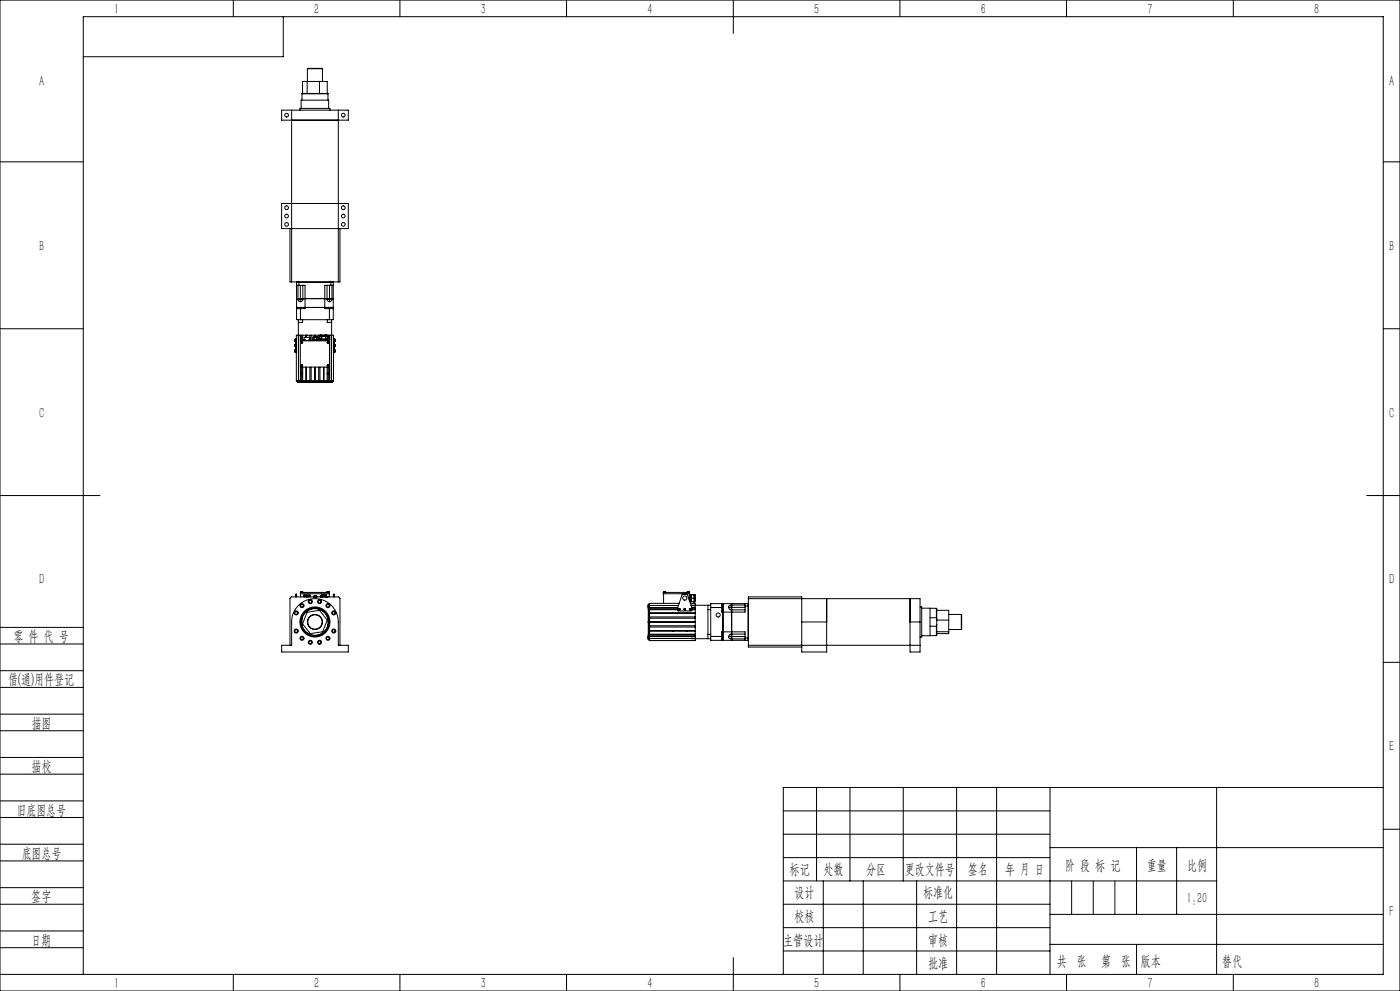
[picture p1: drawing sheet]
<svg xmlns="http://www.w3.org/2000/svg" width="420mm" height="297mm" viewBox="0 0 420 297" stroke-linecap="round" stroke-linejoin="round" font-family="sans-serif">
<g fill="none" stroke="#000" stroke-width=".3">
<path d="M0 0h420v297h-420zM70 0v5M85 5v12h-60M120 0v5M170 0v5M220 0v10M270 0v5M320 0v5M370 0v5M87.5 36h14M87.5 33h14M87.5 33v51.5"/>
<path d="M87.5 33h-3v3h3M90 33v-.5h9v.5M90.3 32.5v-2.5h8.3v2.5M90.6 28.1h7.8M90.6 30v-2h7.8v2M90.8 28v-3.6h7.4v3.6M92.1 24.4v3.6M92.2 20.6h4.5M92.2 20.6v3.8M95.8 24.4v3.6M96.7 20.6v3.8M101.5 33h3v3h-3"/>
<path d="M101.5 33v51.5M0 48.5h25M415 48.5h5M87 68.5h15M87 68.5v16h.5M87.5 61h14M87.5 61h-3v7.5h2.5M101.5 61h3v7.5h-2.5M102 68.5v16h-.5M0 98.5h25M87.5 84.5h14M89 89.5h11"/>
<path d="M89 84.6h.7M89 85.5h.7M89 92.1h11M89 84.6v11.2h1.1M89 92.5h1.1M89 84.5v.1M89.4 89.6l.2 .6 .5 .2M89.4 85.5v4.1M89.4 89.6h.7M89.5 95.8v5.8l.1-1.1h6.5M89.7 84.6h10.3M89.7 85.5h1.8v7h-1.4"/>
<path d="M89.7 84.6v.9M89.7 84.5v.1M90.1 89.6v.8M90.1 89.6h.7M90.1 85.5v4.1M90.1 92.5v3.3M90.1 95.8h8.7M90.8 95.8v.8h-1.3M90.8 89.6l-.1 .5-.6 .3M90.8 85.5v4.1M98.1 89.6l.1 .5 .6 .3M98.1 89.6h.7"/>
<path d="M98.1 85.5v4.1M98.2 95.8v.8h1.3M98.8 92.5h1.2M98.8 92.5v3.3M98.8 89.6v.8M98.8 85.5v4.1M98.8 89.6h.8M99.3 85.5h.7M99.3 84.5v1M99.3 85.5h-1.9v7h1.4M99.5 95.8l-.1 18.4M99.6 89.6l-.3 .7-.5 .1"/>
<path d="M99.6 85.5v4.1M99.9 84.5l.1 .1M100 84.6v11.2h-1.2M415 98.5h5M88.4 103.8h.1M88.3 103.4h.1M88.3 103.4v.4M88.4 104.9v.5M88.4 101.7v.5M88.4 103.3v.5M88.4 104.9h.3M88.4 105.4h.3"/>
<path d="M88.4 103.8h.3M88.4 103.3h.3M88.4 101.7h.3M88.4 102.2h.3M88.6 105.2h.1M88.6 105.2l.1 .1M88.6 104.9v.5M88.6 103.5v.1M88.6 101.7v.5M88.6 103.3v.5M88.7 101.9v.1M88.7 104.1v.3"/>
<path d="M88.7 102.8v.2M88.7 103v1.1M88.7 104.4v1.3h.2v8.5h11.1v-9.8M88.7 104.1h.3M88.7 104.4h.3M88.7 103h.3M88.7 102.8h.3M89 104.1v.3M89 102.8v.2M89 101.5v1.3M89 103v1.1M89 104.4v1.3"/>
<path d="M89 114.3h.1M89 114.3h10.9M89 114.2v.1M89.3 114.5h.1M89.3 114.5h.5M89.3 114.3v.2M89.5 100.5h-.6l-.2 2.3M89.5 101.6v12.6M89.8 114.5h-.4M89.8 114.3v.2M89.9 114.5h.4M90.1 100.5v1.6"/>
<path d="M90.1 110v4.2M90.2 114.2h.1M90.3 114.3h.3M90.3 114.3v.2M90.5 100.5v1.6M90.5 110v4.2M90.5 109.5v.2M90.5 109.5l.2 .1-.2 .1M90.5 102.4v.3M90.5 102.4l.2 .2-.2 .1M90.5 112.1h.3M90.6 109.5v.2"/>
<path d="M90.6 102.4v.3M90.6 114.4l.1 .1M90.6 114.3l-.3 .2M90.6 114.3l.1 .1M90.6 114.4h.1M90.6 114.3v.1M90.7 114.4h.1M90.7 114.4v.1M90.7 114.5h7.6M90.8 114.4l3.4 .1M90.8 114.4h3.4M90.8 100.5v1.6"/>
<path d="M90.8 110v4.2M91.1 102.1h2M91.2 101.9h.3M91.2 101.9v.2M91.2 101.9h.1M91.4 101.9h.1M91.5 101.9v.2M91.8 114.2h.1M91.8 100.5h.1M91.8 100.5v.6M91.8 110v4.2M92.7 101.9h.3z"/>
<path d="M92.7 101.9v.2M92.9 101.1h-1.6v.8M93 100.5l-.1 1.6M93 110v4.2M93.3 100.5v1.6M93.3 110v4.2M93.8 101.1h1.5v.6h-1.5zM93.8 102.1v-.2h1.5v.2M93.9 101.1l.2-.2h1l.2 .2M93.9 101.1h1.4M93.9 101.1h.1M94 101.7v.2"/>
<path d="M94.2 114.3l.2 .2 .4-.2M94.2 114.3h.6M94.2 101.1v.6M94.2 101.9v.2M94.2 114.5h.1M94.2 114.3h.1M94.3 114.3h.1M94.4 100.5v.4M94.4 110v4.2M94.6 100.5v.4M94.6 110v4.2M94.7 114.5h.1"/>
<path d="M94.7 114.3h.1M94.7 114.4h3.6M95 101.1v.6M95 101.9v.2M95.1 101.7v.2M95.3 101.1h.1M95.6 100.5v1.6M95.6 110v4.2M95.9 100.9h.1M95.9 100.8v.8h2.4v-.7M95.9 102.1v-.2h2.4v.2M96 100.5v.2"/>
<path d="M96 101.6v.3M96 110v4.2M96 100.7l-.1 .1M96 100.7h.1M96.1 100.6l.2-.2h1.6l.2 .2M96.1 100.7l-.2 .2M96.1 100.6h2M96.1 100.6v.1M96.1 100.7h.1M96.2 101.6v.3M96.2 100.7l.3 .2M96.2 100.7h.7"/>
<path d="M96.5 100.9h.1M96.5 100.9v.7M96.5 101.9v.2M96.9 100.7l-.4 .2M96.9 100.7h.4M97.1 114.2h.1M97.1 110v4.2M97.3 100.7l.4 .2M97.3 100.7h.6M97.7 100.9h.1M97.7 100.9v.7M97.7 101.9v.2"/>
<path d="M97.9 100.7l-.2 .2M97.9 100.7h.2M98 101.6v.3M98 100.5h1.3l.2 1.1M98.1 100.7l.2 .2M98.1 100.7h.1M98.1 100.6v.1M98.1 100.7l.1 .1M98.1 100.5v.2M98.1 101.6v.3M98.1 110v4.2M98.1 112.1h.4"/>
<path d="M98.2 114.4l-3.5 .1M98.3 100.8v.1M98.3 100.9h.1M98.3 114.4v.1M98.3 109.5l.2 .2zM98.3 102.4l.2 .3zM98.4 114.4h-.1M98.4 114.4h.1M98.4 114.4l.2 .1M98.4 114.4l-.1 .1M98.4 114.3h.2M98.4 114.3v.1"/>
<path d="M98.5 100.5v1.6M98.5 110v4.2M98.6 114.5h.5M98.6 114.3v.2M98.7 114.2h.1M98.8 100.5v13.7M98.8 102.1h-8.7v7.9h8.7M99.1 114.3v.2M99.2 114.5h.5M99.4 114.2h.1M99.5 100.5h.5v2.3M99.7 114.3v.2"/>
<path d="M99.9 114.3h.1M99.9 114.2v.1M100 104.1v.3M100 102.8v.2M100 103v1.1M100 104.1h.3M100 104.4h.3M100 103h.3M100 102.8h.3M100 101.5h.3v1.3M100.3 105.2v.1M100.3 105.2h.1"/>
<path d="M100.3 103.5v.1M100.3 103.6h.1M100.3 104.1v.3M100.3 102.8v.2M100.3 103v1.1M100.3 104.4v1.3h-.3M100.3 104.9h.3M100.3 105.4h.3M100.3 103.8h.3M100.3 103.3h.3M100.3 101.7h.3M100.3 102.2h.3"/>
<path d="M100.3 103.6v.2M100.3 103.3v.3M100.3 105.2v.2M100.3 104.9v.3M100.3 101.9v.1M100.3 101.9v.3M100.3 101.7v.2M100.6 103.3v.5M100.6 104.9v.5M100.6 101.7v.5M0 148.5h30M410 148.5h10"/>
<path d="M88.7 178.3v-.2l.3 .2M88.7 178.3v.6M88.7 178.3h.3M89 178.3v.6M90.1 177.5h8.7v.4h-8.7zM90.2 177.9v1M90.3 177.3h.5M90.3 177.3v.2M90.8 177.3v.2M91.1 178.9l.1-.6h1.8l.1 .6M91.3 178.5v.1M91.3 178.6h.1"/>
<path d="M91.3 178.5h.1M91.3 178.9a.86 .86 0 0 1 1.5 0M91.4 178.5h.1M91.4 178.5v.1M91.4 178.5l-.1 .1M91.5 178.9l.6-.3 .5 .3M91.9 178.9h.1M92.2 178.9h.1M92.2 178.9h-.1M92.7 178.5l.1 .1M92.8 178.5v.1M92.8 178.6h.1"/>
<path d="M92.8 178.5h.1M92.8 178.5h-.1M92.9 178.5h.1M92.9 178.5v.1M94.2 178.6h.8l.1 .3-.5-.3-.5 .3zM94.3 178.9h.5M94.4 178.9h.4M94.7 178.9h.1M96.1 178.9h.1M96.2 178.9a1 1 0 0 1 .9-.6 1 1 0 0 1 .9 .6M96.2 178.6l-.1 .3M96.4 178.9l.6-.4 .7 .4"/>
<path d="M96.5 178.2h.4M96.5 178.2h.1M96.5 178.2l-.3 .4M96.7 178.6v.3M96.9 178.2l-.7 .4M96.9 178.2h.4M97.3 178.2h.4M97.3 178.2l.6 .4M97.5 178.7v.2M97.7 178.2h.1M97.7 178.2l.2 .4M97.8 178.9l-.8-.4-.6 .4"/>
<path d="M97.8 178.9h.1M97.9 178.6l.2 .3M98.1 178.9h.1M98.2 177.3h.1M98.1 177.3h.6M98.1 177.3v.2M98.2 177.3h.5M98.7 177.3v.2M98.8 177.9v1M100 178.3v-.2l.3 .2M100 178.3h.3M100 178.3v.6"/>
<path d="M100.3 178.3v.6M199 177.5h7.9v.4h-7.9zM199.1 177.9v2.9M199.2 177.3h.5M199.2 177.3v.2M199.2 177.3h.1M199.2 177.3h.4M199.6 177.3h.1M199.7 177.3v.2M204.7 178.1l1.5 .1 1.4 3.9-.2 1-4.1-.1v-.9zM206.2 177.3h.5M206.2 177.3v.2"/>
<path d="M206.7 177.3v.2M206.8 178.2h.3v2.1h-.2M206.8 179.3h.3M206.8 177.9v2M207.1 178.4h.3M207.4 178.2h.1M207.4 178.2h.7M207.4 178.2v2.1h.7M207.4 179.3h.7M208.1 179.3l.2 .4M208.1 179.3h.1M208.1 178.2l.2 .4"/>
<path d="M208.1 178.2h.1M208.3 179.9l-.2 .4M208.3 178.9l-.2 .4M208.3 178.9v.8M208.3 179.9v.4M208.3 178.3h.1M208.3 178.6v.3M208.3 179.7v.2M208.4 178.3l.2 .1v1.8l-.2 .1M208.4 178.3v2M224.5 179.4h51.5v7M224.5 179.4v-.5h16v16.5h7.5v-9"/>
<path d="M224.5 179.4v14M248 179.4v7zM273 179.4v7M0 193h25M0 188h25M87 193.4v-14.1l.5-.4h14l.3 .2 .2 14.3M89.4 181.6a7 7 0 0 1 7.7-1.7 7 7 0 0 1 4.4 6.5v7h3v2h-20v-2h3l.1-8.1 .6-2zM90.6 185.5a4 4 0 0 1 3.9-3.1 4 4 0 0 1 3.9 3.1M90.6 187.3a4 4 0 0 0 3.9 3.1 4 4 0 0 0 3.9-3.1M92.1 183.5l3.7-.6 2.4 2.9-1.4 3.5-3.7 .6-2.3-2.9zM194.5 191.1v.5M194.5 191.1h.1"/>
<path d="M194.5 181.2v.5M194.5 182.3l.2 .2M194.5 190.5v.5M194.5 182.3h.1M194.5 181.7v.5M194.5 190.2l.1 .2M194.5 190.5v.6M194.5 181.7v.6M194.5 182.7h.1M194.5 190.2h.1M194.5 191.1h.3M194.5 191.6h.3"/>
<path d="M194.5 181.2h.3M194.5 181.7h.3M194.5 190.5h.3M194.5 182.3h.3M194.5 182.7v7.5M194.5 186.2h.1M194.5 186.5h.1M194.5 186.7h.1M194.5 186.2v.1M194.5 186.5v.2M194.6 186.7v3.4M194.6 182.7v3.5"/>
<path d="M194.6 190.4l-.1 .1M194.6 182.7l.1 3.4M194.6 190.2h.1M194.6 182.7h.1M194.6 182.6v.1M194.6 182.5l-.1 .2M194.6 190.2l.1 .1M194.6 190.2v.2M194.6 182.5v.1M194.6 182.6h.1M194.6 190.4h.1M194.6 182.5h.1"/>
<path d="M194.7 186.7l-.1 3.5M194.7 186.1l-.2 .2 .2 .4M194.7 186.2h.1M194.7 190.4v.1M194.7 186.1v.1M194.7 186.2v.4M194.7 186.6v.1M194.7 186.6l.1 .1M194.7 182.3v.2M194.7 182.5l-.1 .1M194.7 186.6h.1M194.7 186.7h.1"/>
<path d="M194.7 190.3v.1M194.8 186.2h-.1M194.8 180.9h.1M194.8 191.9h.1M194.8 190.6h.1M194.8 180.9v11M194.9 189.1h.1M194.9 181.5h.1M194.9 191.3h.1M194.9 189.1h6.8M194.9 183.7h6.8M194.9 190.7h13.7"/>
<path d="M194.9 190.4h13.7M194.9 191.3h12.5M194.9 187.9h13.7M194.9 190.1h13.7M194.9 186.5h13.7M194.9 187.5h13.7M194.9 186.3h13.7M194.9 185.3h13.7M194.9 184.9h13.7M194.9 182.7h8.4M194.9 182.4h8.4M194.9 181.5h8.6"/>
<path d="M201.7 189.1h.1M201.7 183.7v.1M201.7 189.1h.3M201.7 183.8h.3M201.7 183.7h.3M201.8 189.1h.1M201.8 183.8h.1M201.8 189h.1M201.8 189l.1 .1M201.8 189v.1M201.8 183.7l.1 .1M201.8 183.7v.1"/>
<path d="M201.9 189h.1M201.9 183.7h.1M201.9 183.7l-.1 .1M201.9 189v.1M201.9 189.1h.1M201.9 183.8h.1M201.9 183.7v.1M201.9 189.1h-.1M202 189.1h.1M202 183.7v.1M202 189.1h3.9M202 183.7h3.9"/>
<path d="M203.3 182.1l-8.4 .1M203.7 180.8h-8.8v11.2h13.7v-.6M203.7 182.5l.2 .2zM205.3 182.7h.2M205.3 182.7l.1-.2 .1 .2M205.4 182.7h.1M205.4 182.7v-.2l.1 .2M205.9 189.1h.1M205.9 183.7v.1M205.9 189.1h.3M205.9 183.8h.3M205.9 183.7h.3"/>
<path d="M206 183.7l.1 .1M206 189.1h.1M206 183.8h.1M206 189h.1M206 183.7v.1M206 189v.1M206.1 183.7h-.1M206.1 183.7h.1M206.1 189l-.1 .1M206.1 189h.1M206.1 189v.1M206.1 183.8h.1"/>
<path d="M206.1 183.7v.1M206.1 189.1h.1M206.1 189.1h-.1M206.2 189.1h.1M206.2 183.7v.1M206.2 189.1h2.4M206.2 183.7h2.4M207 182.5l.1 .2zM207.1 180.2h.3M207.1 180.8h1.5v.6M207.5 182.1h1.1M207.6 182.7h1"/>
<path d="M207.6 182.4h1M208.1 180.3h.1M208.1 180.3h.2M208.3 180.3h.1M208.6 189.1h.1M208.6 183.7v.1M212.4 182.7h.8M212.4 190.1h.8M212.4 181.4v10M213.2 190.7v1.2h11.2M213.2 181.4l-5.8 .1h1.2v9.8l-1.2 .1h5.8M213.2 190.7h3.3"/>
<path d="M213.2 182.1h3.3M213.2 182.1v8.6M216.5 190.7v1.2M216.5 180.9v1.2M216.5 190.7v-1.3h7v1.8M216.9 180.9v11M218.6 182l.3 .6 .5 .2M218.6 190.8l.3 .6 .5 .1M218.6 182h.8M218.6 190.8h.8M219.4 181.3l-.5 .1-.3 .6M219.4 190l-.5 .2-.3 .6"/>
<path d="M219.4 182v.8M219.4 190v.8M219.4 190h4.1M219.4 182.8h4.1M219.4 182h4.1M219.4 190.8h4.1M219.4 181.3h4.1M219.4 191.5h4.1M219.4 181.3v.7M219.4 190.8v.7M219.5 180.9v11M223.5 180.9v.7"/>
<path d="M223.5 191.2v.7M223.5 191.2h.9M223.5 181.6h.9M223.5 181.6v1.8h-7v-1.3M224.4 180.9v.7M224.4 191.2v.7M224.4 180.9h-11.2v1.2M224.4 181.6v9.6M224.4 181.6h.1M224.4 180.9l.1 .1M224.5 193.4v.5h16M224.5 193.4h51.5"/>
<path d="M224.5 191.8l-.1 .1M224.5 191.2h-.1M240.5 186.4h7.5M273 186.4v9h3v-9M273 186.4h3M276 181.9h.5v9h-.5M276.5 182.3h2.5v8.2M279 182.3h1.9M279 185.1h1.9M279 187.7h1.9M280.9 182.3v2.8M280.9 187.7v2.8"/>
<path d="M280.9 182.3l.1 3.2M280.9 190.5h-4.4M280.9 185.1l.1 .4M281 187.3l-.1 3.2M281 189.3h3.6M281 182.9h3.6v7h-3.6M281 185.8h3.6M281 187.3l-.1 .4M281 185.5v1.8M284.6 184.1h3.8M284.6 188.7h3.8M288.4 184.1v4.6"/>
<path d="M415 198.5h5M0 206h25M0 201h25M0 219h25M0 214h25M0 232h25M0 227h25M245 236v28M255 236v28M271 236v28M287 236v56M299 236v56"/>
<path d="M315 236v56M365 236v56M415 236h-180v56M0 245h25M0 240h25M0 258h25M0 253h25M235 243h80M235 250h80M235 257h80M315 254h100M341 254v20"/>
<path d="M353 254v20M415 248.5h5M0 271h25M0 266h25M0 279h25M235 271h80M235 264h130M235 278h80M247 264v28M259 264v28M275 264v28M315 274h100"/>
<path d="M0 284h25M0 292h415v-287h-390v287M70 292v5M120 292v5M170 292v5M220 287v10M235 285h80M270 292v5M315 283h100M320 292v5M370 292v5"/>
<circle cx="86" cy="34.5" r=".55"/>
<circle cx="103" cy="34.5" r=".55"/>
<circle cx="86" cy="62.2" r=".55"/>
<circle cx="86" cy="64.7" r=".55"/>
<circle cx="86" cy="67.3" r=".55"/>
<circle cx="103" cy="62.2" r=".55"/>
<circle cx="103" cy="64.7" r=".55"/>
<circle cx="103" cy="67.3" r=".55"/>
<circle cx="90.6" cy="102.6" r=".24"/>
<circle cx="90.6" cy="109.6" r=".21"/>
<circle cx="90.6" cy="102.6" r=".21"/>
<circle cx="90.6" cy="109.6" r=".25"/>
<circle cx="90.7" cy="111.8" r=".12"/>
<circle cx="98.3" cy="111.8" r=".12"/>
<circle cx="98.4" cy="109.6" r=".12"/>
<circle cx="98.4" cy="102.6" r=".25"/>
<circle cx="98.4" cy="109.6" r=".26"/>
<circle cx="98.4" cy="109.6" r=".22"/>
<circle cx="98.4" cy="102.6" r=".22"/>
<circle cx="98.4" cy="102.6" r=".14"/>
<circle cx="91.3" cy="178.5" r=".12"/>
<circle cx="91.3" cy="178.5" r=".15"/>
<circle cx="92.8" cy="178.5" r=".13"/>
<circle cx="92.9" cy="178.5" r=".15"/>
<circle cx="205.4" cy="179.2" r=".64"/>
<circle cx="88.8" cy="189.1" r=".41"/>
<circle cx="88.8" cy="183.7" r=".41"/>
<circle cx="88.9" cy="189.1" r=".61"/>
<circle cx="88.9" cy="183.7" r=".61"/>
<circle cx="90.6" cy="181.5" r=".4"/>
<circle cx="90.6" cy="191.3" r=".4"/>
<circle cx="90.6" cy="181.5" r=".6"/>
<circle cx="90.6" cy="191.3" r=".6"/>
<circle cx="93.1" cy="192.5" r=".4"/>
<circle cx="93.1" cy="180.3" r=".4"/>
<circle cx="93.1" cy="192.5" r=".6"/>
<circle cx="93.1" cy="180.3" r=".6"/>
<circle cx="94.5" cy="186.4" r="2.25"/>
<circle cx="94.5" cy="186.4" r="4.1"/>
<circle cx="94.5" cy="186.4" r="2.16"/>
<circle cx="94.5" cy="186.4" r="4.2"/>
<circle cx="94.5" cy="186.4" r="4.5"/>
<circle cx="95.9" cy="192.5" r=".41"/>
<circle cx="95.9" cy="180.3" r=".41"/>
<circle cx="95.9" cy="192.5" r=".6"/>
<circle cx="95.9" cy="180.3" r=".6"/>
<circle cx="98.4" cy="181.5" r=".41"/>
<circle cx="98.4" cy="191.3" r=".41"/>
<circle cx="98.4" cy="181.5" r=".6"/>
<circle cx="98.4" cy="191.3" r=".6"/>
<circle cx="100.1" cy="189.1" r=".4"/>
<circle cx="100.1" cy="183.7" r=".4"/>
<circle cx="100.1" cy="189.1" r=".61"/>
<circle cx="100.1" cy="183.7" r=".61"/>
<circle cx="201.8" cy="183.7" r=".12"/>
<circle cx="201.8" cy="189.1" r=".12"/>
<circle cx="203.8" cy="182.6" r=".12"/>
<circle cx="203.8" cy="182.6" r=".21"/>
<circle cx="203.8" cy="182.6" r=".24"/>
<circle cx="205.4" cy="182.6" r=".21"/>
<circle cx="205.4" cy="182.6" r=".24"/>
<circle cx="206" cy="189.1" r=".12"/>
<circle cx="206.1" cy="183.8" r=".11"/>
<circle cx="207.1" cy="182.6" r=".13"/>
<circle cx="207.1" cy="182.6" r=".22"/>
<circle cx="207.1" cy="182.6" r=".24"/>
<circle cx="215.5" cy="184.3" r=".61"/>
</g>
<path d="M321.5 264v10M328 264v10M334.5 264v10M341 283v9" fill="none" stroke="#0a0605" stroke-width=".3"/>
<g font-size="4.4">
<text x="34.2" y="4.1">1</text>
<text x="94.2" y="4.1">2</text>
<text x="144.2" y="4.1">3</text>
<text x="194.2" y="4.1">4</text>
<text x="244.2" y="4.1">5</text>
<text x="294.2" y="4.1">6</text>
<text x="344.2" y="4.1">7</text>
<text x="394.2" y="4.1">8</text>
<text x="11.7" y="25.9">A</text>
<text x="416.7" y="25.9">A</text>
<text x="11.7" y="75.1">B</text>
<text x="416.7" y="75.1">B</text>
<text x="11.7" y="125.1">C</text>
<text x="416.7" y="125.1">C</text>
<text x="11.7" y="175.1">D</text>
<text x="416.7" y="175.1">D</text>
<text x="4" y="192">零 件 代 号</text>
<text x="2.5" y="205.1">借(通)用件登记</text>
<text x="9.5" y="218.1">描图</text>
<text x="416.7" y="225.1">E</text>
<text x="9.5" y="231.1">描校</text>
<text x="5" y="244.2">旧底图总号</text>
<text x="6.5" y="257.2">底图总号</text>
<text x="236.9" y="261.9">标记</text>
<text x="247.1" y="261.9">处数</text>
<text x="259.9" y="261.9">分区</text>
<text x="271.5" y="261.9">更改文件号</text>
<text x="290.4" y="261.9">签名</text>
<text x="301.5" y="261.9">年 月 日</text>
<text x="319.5" y="260.6">阶 段 标 记</text>
<text x="344" y="260.6">重量</text>
<text x="356.1" y="260.6">比例</text>
<text x="238.3" y="268.9">设计</text>
<text x="276.9" y="268.9">标准化</text>
<text x="9.4" y="270.1">签字</text>
<text x="356" y="270.7">1:20</text>
<text x="416.8" y="274.4">F</text>
<text x="238.3" y="276.1">校核</text>
<text x="278.4" y="276">工艺</text>
<text x="9.4" y="283.2">日期</text>
<text x="234.9" y="283.3">主管设计</text>
<text x="278.4" y="283.3">审核</text>
<text x="278.4" y="290.2">批准</text>
<text x="317.1" y="289.4">共 张</text>
<text x="330.3" y="289.4">第 张</text>
<text x="342.1" y="289.4">版本</text>
<text x="34.2" y="296.1">1</text>
<text x="94.2" y="296.1">2</text>
<text x="144.2" y="296.1">3</text>
<text x="194.2" y="296.1">4</text>
<text x="244.2" y="296.1">5</text>
<text x="294.2" y="296.1">6</text>
<text x="344.2" y="296.1">7</text>
<text x="394.2" y="296.1">8</text>
</g>
<text font-size="4.4" fill="#0a0605" x="366.6" y="289.4">替代</text>
</svg>
